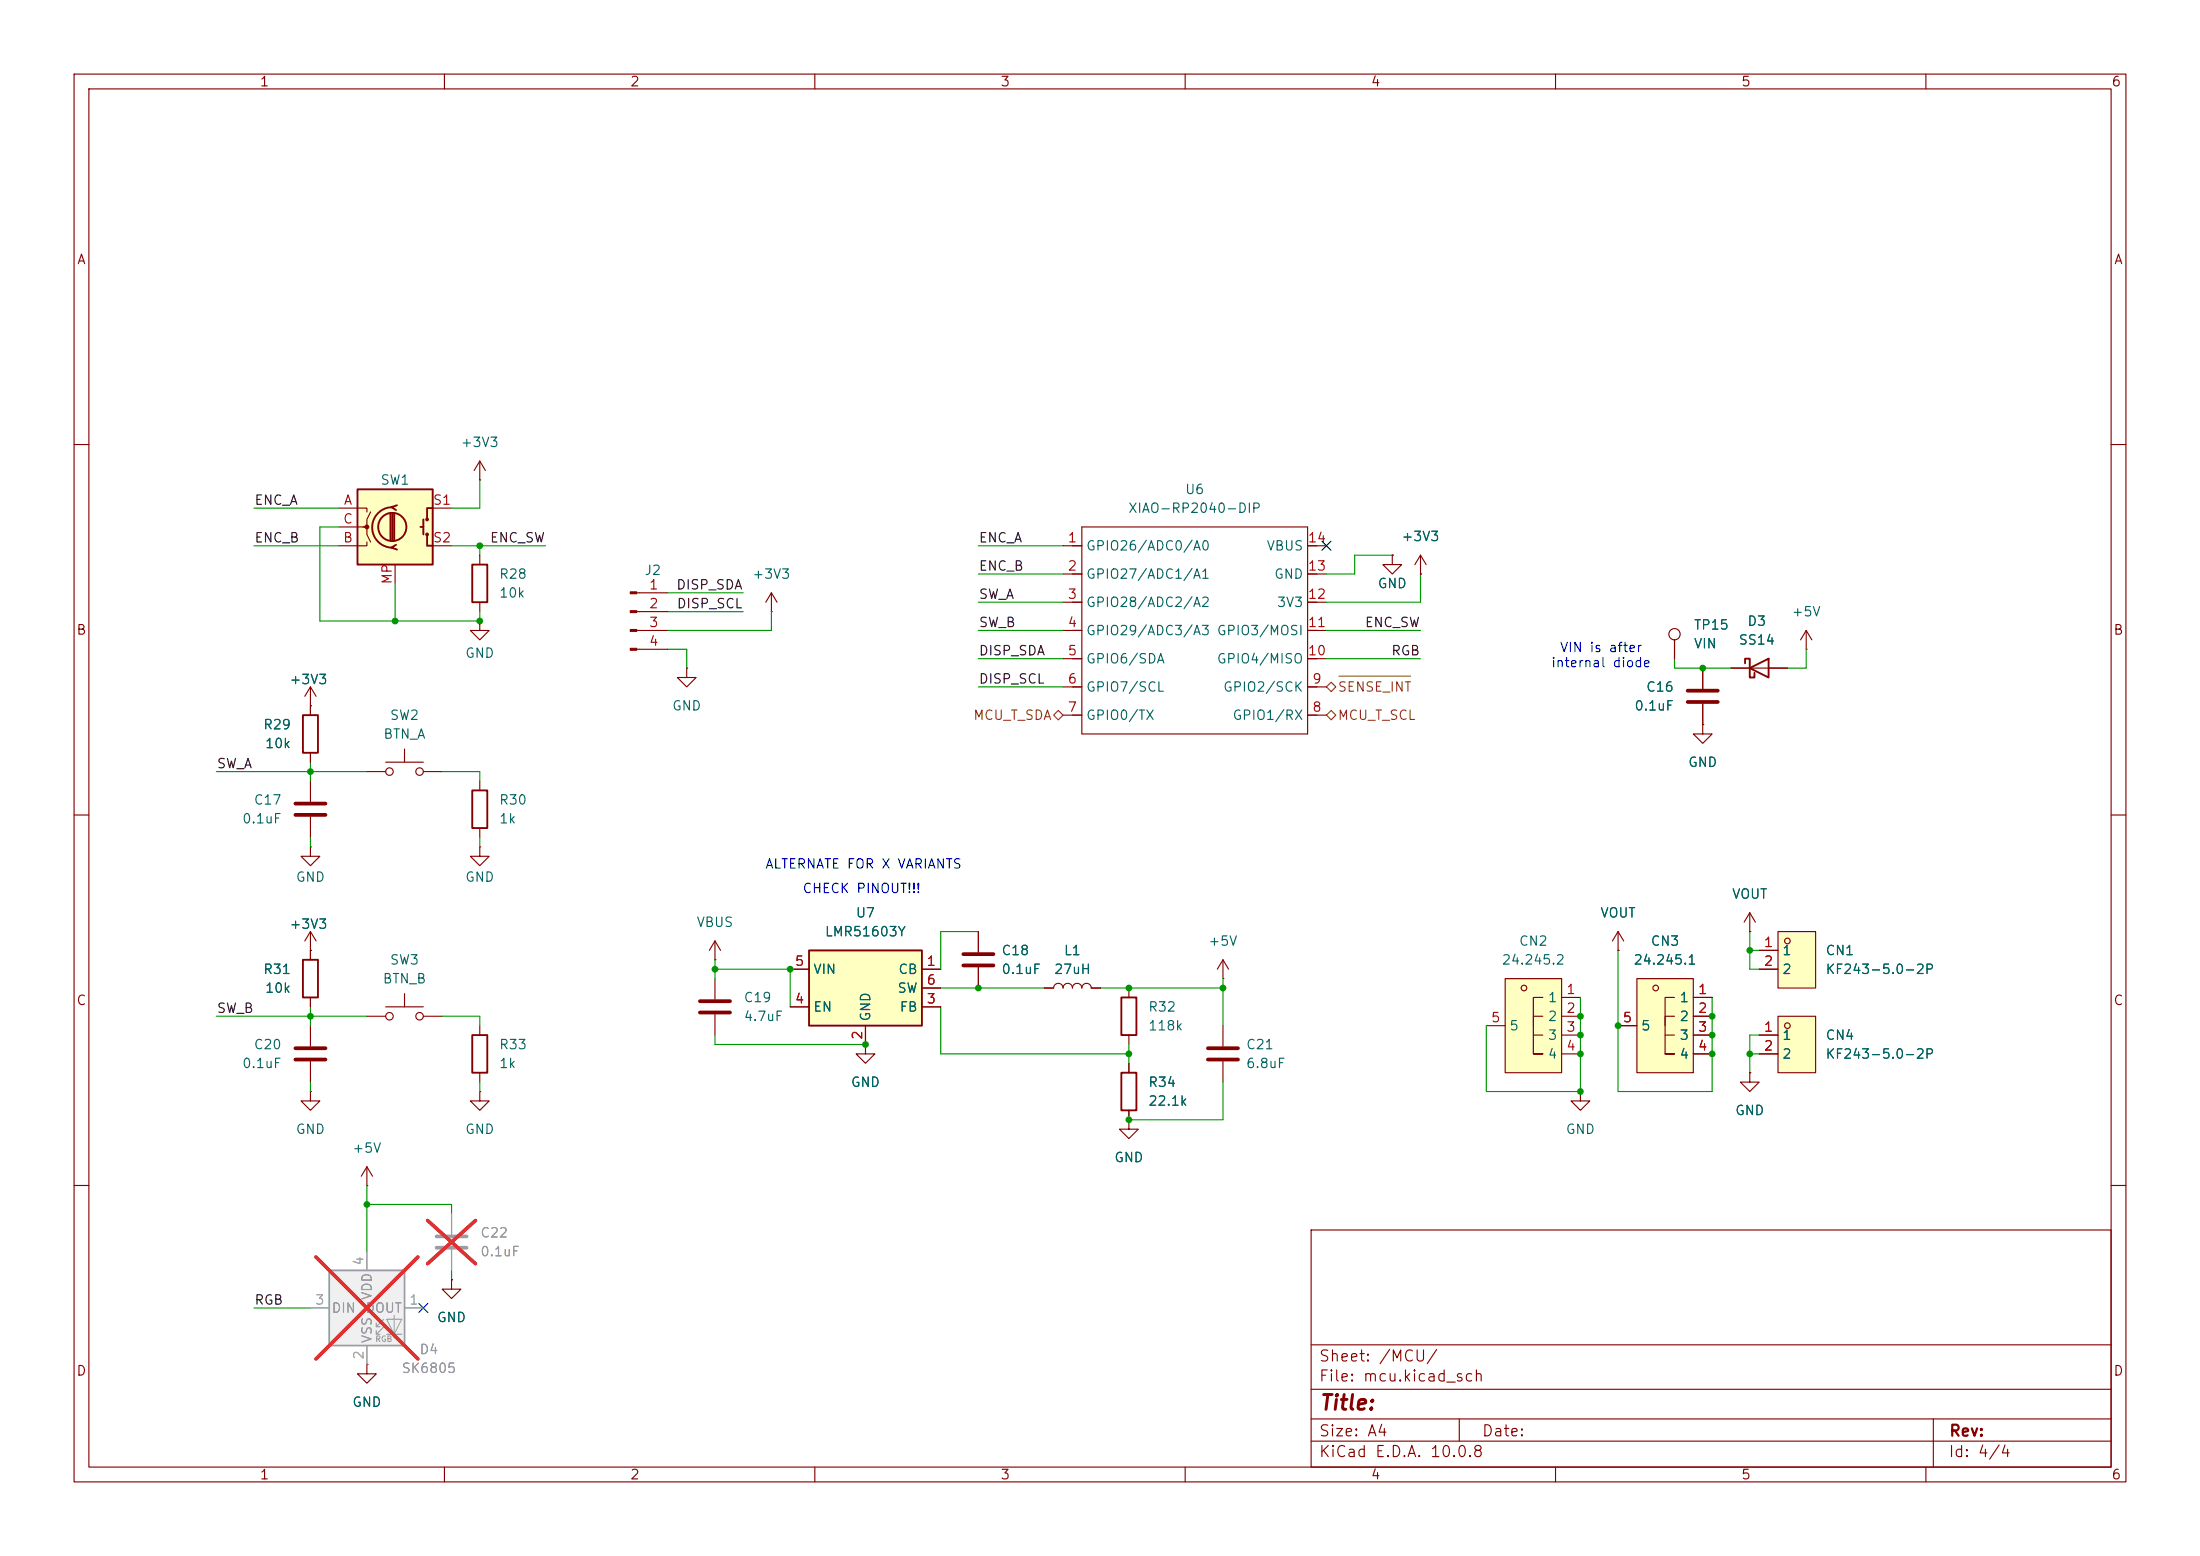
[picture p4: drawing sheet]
<svg xmlns="http://www.w3.org/2000/svg" width="297mm" height="210mm" viewBox="0 0 297 210" stroke-linecap="round" stroke-linejoin="round" font-family="sans-serif">
<g fill="none" stroke="#840000" stroke-width=".15">
<path d="M10 10h277v190h-277zM12 12h273v186h-273zM60 10v2M110 10v2M160 10v2M210 10v2M260 10v2M10 60h2M285 60h2M10 110h2M285 110h2M141 133.4h1.2a.64 .64 0 0 1 .7-.7 .64 .64 0 0 1 .6 .7 .64 .64 0 0 1 .6-.7 .64 .64 0 0 1 .7 .7 .64 .64 0 0 1 .6-.7 .64 .64 0 0 1 .6 .7 .64 .64 0 0 1 .7-.7 .64 .64 0 0 1 .6 .7h1.3"/>
<path d="M64.8 147.3v1.3h1.2l-1.2 1.3-1.3-1.3h1.3M64.8 147.3h.1M10 160h2M177 166h108v32h-108zM285 160h2M60 198v2M110 198v2M160 198v2M177 194.5h108M177 191.5h108M177 187.5h108M177 181.5h108"/>
<path d="M197 191.5v3M210 198v2M260 198v2M261 191.5v6.5"/>
</g>
<path d="M240 137.2h5.1v7.6h-5.1z" fill="#ffffc2"/>
<g fill="none" stroke="#840000" stroke-width=".15">
<path d="M49.5 104.1h2.6M52.1 102.9h5M54.6 101.1v1.8M57.1 104.1h2.6M64.8 114.3v1.3h1.2l-1.2 1.2-1.3-1.2h1.3M64.8 114.3h.1M64.8 105.4v1.3M64.8 111.8v1.2M237.5 139.7h2.5M240 137.2h5.1v7.6h-5.1zM237.5 142.2h2.5"/>
<circle cx="52.6" cy="104.1" r=".51"/>
<circle cx="56.6" cy="104.1" r=".51"/>
<circle cx="241.3" cy="138.4" r=".38"/>
</g>
<path d="M63.8 106.7h2v5.1h-2z" fill="none" stroke="#840000" stroke-width=".25"/>
<path d="M240 125.7h5.1v7.7h-5.1z" fill="#ffffc2"/>
<g fill="none" stroke="#840000" stroke-width=".15">
<path d="M237.5 128.3h2.5M237.5 130.8h2.5M240 125.7h5.1v7.7h-5.1z"/>
<circle cx="241.3" cy="127" r=".38"/>
</g>
<path d="M221 132.1h7.6v12.7h-7.6z" fill="#ffffc2"/>
<g fill="none" stroke="#840000" stroke-width=".15">
<path d="M64.8 74.9v1.3M64.8 83.8v1.3h1.2l-1.2 1.3-1.3-1.3h1.3M64.8 83.8h.1M64.8 81.3v1.3M86 80h4.2M86 82.6h4.2M86 85.1h4.2M86 87.6h4.2M92.7 90.2v1.2h1.3l-1.3 1.3-1.3-1.3h1.3M92.7 90.2h.1M104.1 82.6h.1M104.1 80l-.7 1.3"/>
<path d="M104.1 80l.8 1.3M104.1 80v2.6M229.9 97.8v1.3h1.2l-1.2 1.2-1.3-1.2h1.3M229.9 97.8h.1M229.9 90.2v2.8M229.9 95v2.8M41.9 114.3v1.3h1.3l-1.3 1.2-1.3-1.2h1.3M41.9 114.3h.1M41.9 105.4v2.8M41.9 110.2v2.8M49.5 137.2h2.6M52.1 135.9h5"/>
<path d="M54.6 134.1v1.8M57.1 137.2h2.6M96.5 129.5h.1M96.5 127v2.5M96.5 132.1v2.8M96.5 136.9v2.8M96.5 127l-.7 1.3M96.5 127l.8 1.3M132.1 125.7v2.8M132.1 130.6v2.8M218.4 128.3h.1M218.4 138.4h2.6"/>
<path d="M218.4 125.7l.8 1.3M218.4 125.7l-.7 1.3M218.4 125.7v2.6M221 132.1h7.6v12.7h-7.6zM224.8 139.7h1.3M226.1 134.6h-1.3v7.6h1.3h-1.3M226.1 137.2h-1.3v1.2M228.6 139.7h2.5M228.6 134.6h2.5M228.6 137.2h2.5M236.2 125.7h.1M236.2 123.2l.8 1.3"/>
<path d="M236.2 123.2l-.7 1.3M236.2 123.2v2.5M116.8 141v1.2h1.3l-1.3 1.3-1.2-1.3h1.2M116.8 141h.1M228.6 142.2h2.5M236.2 144.8v1.3h1.3l-1.3 1.2-1.3-1.2h1.3M236.2 144.8h.1"/>
<circle cx="52.6" cy="137.2" r=".51"/>
<circle cx="56.6" cy="137.2" r=".51"/>
<circle cx="223.5" cy="133.4" r=".38"/>
</g>
<path d="M227.8 93.2h4.1M227.8 94.7h4.1M39.9 108.5h4M39.9 110h4M94.5 135.1h4.1M94.5 136.7h4.1M130 128.8h4.1M130 130.3h4.1" fill="none" stroke="#840000" stroke-width=".51"/>
<g fill="#840000" stroke="#840000" stroke-width=".15">
<path d="M85.1 79.9h.9v.2h-.9z"/>
<path d="M85.1 82.4h.9v.3h-.9z"/>
<path d="M85.1 85h.9v.2h-.9z"/>
<path d="M85.1 87.5h.9v.3h-.9z"/>
</g>
<path d="M63.8 76.2h2v5.1h-2z" fill="none" stroke="#840000" stroke-width=".25"/>
<path d="M48.3 66h10.1v10.2h-10.1z" fill="#ffffc2"/>
<g fill="none" stroke="#840000" stroke-width=".25">
<path d="M48.3 66h10.1v10.2h-10.1zM52.7 69.3v3.6M53 68.5a2.73 2.73 0 0 0-2.8 2.7 2.73 2.73 0 0 0 2.8 2.7M53 69.3v3.6M53.2 69.3v3.6M53.5 73.5l-.7 .4 .8 .3M53.6 68.2l-.8 .3 .7 .3M56.8 71.1h.3M57.1 70.1v2M57.7 72.1v1.6h.7M58.4 68.6h-.7v1.5"/>
<circle cx="53" cy="71.1" r="1.9"/>
<circle cx="57.7" cy="72.1" r=".13"/>
<circle cx="57.7" cy="70.1" r=".13"/>
</g>
<path d="M45.7 68.6h3.8v.5M45.7 71.1h3.8v1l.5 1.1M49.5 73.2v.5h-3.8M50 69.1l-.5 1v1h-.5M53.3 76.2v2.5M58.4 68.6h2.6M58.4 73.7h2.6" fill="none" stroke="#840000" stroke-width=".15"/>
<circle cx="49.5" cy="71.1" r=".25" fill="#840000" stroke="#840000" stroke-width=".15"/>
<path d="M109.2 128.3h15.3v10.1h-15.3z" fill="#ffffc2"/>
<path d="M235.6 89.5v-.6h.6v2.5h.7v-.6M236.2 90.2l2.6-1.3v2.5zM109.2 128.3h15.3v10.1h-15.3zM151.4 144.8h2v5.1h-2z" fill="none" stroke="#840000" stroke-width=".25"/>
<g fill="none" stroke="#840000" stroke-width=".15">
<path d="M64.8 64.8h.1M64.8 62.2l-.8 1.3M64.8 62.2l.7 1.3M64.8 62.2v2.6M188 74.9v1.3h1.2l-1.2 1.3-1.3-1.3h1.3M188 74.9h.1M191.8 77.5h.1M191.8 74.9l-.8 1.3M191.8 74.9l.7 1.3M191.8 74.9v2.6M226.1 86.4v2.5M233.7 90.2h7.6"/>
<path d="M243.8 87.6h.1M243.8 85.1l-.7 1.3M243.8 85.1l.8 1.3M243.8 85.1v2.5M106.7 130.8h2.5M106.7 135.9h2.5M116.8 138.4v2.6M124.5 130.8h2.5M124.5 135.9h2.5M124.5 133.4h2.5M41.9 147.3v1.3h1.3l-1.3 1.3-1.3-1.3h1.3M41.9 147.3h.1"/>
<path d="M152.4 151.1v1.3h1.3l-1.3 1.3-1.3-1.3h1.3M152.4 151.1h.1M152.4 143.5v1.3M152.4 149.9v1.2"/>
<circle cx="226.1" cy="85.6" r=".76"/>
</g>
<path d="M203.2 132.1h7.6v12.7h-7.6z" fill="#ffffc2"/>
<g fill="none" stroke="#840000" stroke-width=".15">
<path d="M143.5 73.7h2.5M143.5 77.5h2.5M146 71.1h30.5v28h-30.5zM176.5 73.7h2.6M176.5 77.5h2.6M143.5 81.3h2.5M143.5 85.1h2.5M143.5 88.9h2.5M143.5 92.7h2.5M143.5 96.5h2.5M176.5 81.3h2.6M176.5 85.1h2.6"/>
<path d="M176.5 88.9h2.6M176.5 92.7h2.6M176.5 96.5h2.6M41.9 138.4v2.8M165.1 138.4v2.8M200.7 138.4h2.5M203.2 132.1h7.6v12.7h-7.6zM207 139.7h1.3M208.3 134.6h-1.3v7.6h1.3h-1.3M208.3 137.2h-1.3v1.2M210.8 139.7h2.6M210.8 134.6h2.6"/>
<path d="M210.8 137.2h2.6M41.9 143.3v2.8M165.1 143.3v2.8M210.8 142.2h2.6"/>
<circle cx="205.7" cy="133.4" r=".38"/>
</g>
<path d="M39.9 141.5h4M39.9 143h4M163.1 141.5h4M163.1 143h4" fill="none" stroke="#840000" stroke-width=".51"/>
<path d="M44.4 171.5h10.2v10.1h-10.2z" fill="#f0f0f0"/>
<g fill="none" stroke="#a1a1a1" stroke-width=".15">
<path d="M41.9 176.5h2.5M49.5 168.9v2.6M50.8 179.1h.5M51.8 178.1l-1 1v-.5M51.8 179.1l-1 1v-.5M52.2 178.1h2l-1 2zM53.2 177.5v3.1M54.6 176.5h2.5M61 163.8v2.8M61 168.7v2.8M49.5 181.6v2.6M50.8 180.1h.5"/>
<path d="M52.2 180.1h2"/>
</g>
<path d="M44.4 171.5h10.2v10.1h-10.2z" fill="none" stroke="#a1a1a1" stroke-width=".25"/>
<path d="M42.6 169.6l13.8 13.8M56.4 169.6l-13.8 13.8M57.7 164.7l6.5 5.9M64.2 164.7l-6.5 5.9" fill="none" stroke="#e12e31" stroke-width=".46"/>
<path d="M40.9 96.5h2v5.1h-2zM40.9 129.5h2v5.1h-2zM63.8 139.7h2v5.1h-2zM151.4 134.6h2v5.1h-2z" fill="none" stroke="#840000" stroke-width=".25"/>
<g fill="none" stroke="#840000" stroke-width=".15">
<path d="M188 74.9h.1M191.8 77.5h.1M41.9 95.3h.1M41.9 92.7v3.8M41.9 92.7l-.8 1.3M41.9 92.7l.8 1.3M226.1 86.4v2.5M229.9 97.8h.1M229.9 90.2v2.8M229.9 95v2.8M233.7 90.2h2.5M238.8 90.2h2.5"/>
<path d="M41.9 101.6v1.3M41.9 128.3h.1M41.9 125.7l-.8 1.3M41.9 125.7l.8 1.3M41.9 125.7v3.8M41.9 134.6v1.3M64.8 138.4v1.3M106.7 130.8h2.5M106.7 135.9h2.5M116.8 138.4v2.6M124.5 130.8h2.5M124.5 135.9h2.5"/>
<path d="M124.5 133.4h2.5M132.1 125.7v2.8M132.1 130.6v2.8M141 133.4h1.2M147.3 133.4h1.3M152.4 133.4v1.2M152.4 139.7v1.3M165.1 132.1h.1M165.1 129.5l-.8 1.3M165.1 129.5l.8 1.3M165.1 129.5v2.6M218.4 128.3h.1"/>
<path d="M218.4 138.4h2.6M228.6 134.6h2.5M228.6 137.2h2.5M228.6 139.7h2.5M236.2 125.7h.1M237.5 130.8h2.5M237.5 139.7h2.5M237.5 128.3h2.5M49.5 157.5l-.7 1.3M49.5 157.5l.8 1.3M49.5 157.5v2.5M64.8 144.8v1.3"/>
<path d="M116.8 141h.1M152.4 151.1h.1M152.4 143.5v1.3M152.4 149.9v1.2M213.4 147.3v1.3h1.2l-1.2 1.3-1.3-1.3h1.3M213.4 147.3h.1M228.6 142.2h2.5M236.2 144.8h.1M237.5 142.2h2.5M49.5 160h.1M61 172.7v1.3h1.2l-1.2 1.3-1.3-1.3h1.3M61 172.7h.1"/>
<path d="M49.5 184.2v1.2h1.3l-1.3 1.3-1.2-1.3h1.2M49.5 184.2h.1"/>
</g>
<path d="M58.9 166.9h4.1M58.9 168.4h4.1" fill="none" stroke="#a1a1a1" stroke-width=".51"/>
<path d="M142.2 96.5l.7-.6 .6 .6-.6 .7zM179.1 96.5l.6-.6 .6 .6-.6 .7zM179.1 92.7l.6-.6 .6 .6-.6 .6zM180.8 91.3h9.6" fill="none" stroke="#725600" stroke-width=".15"/>
<g fill="none" stroke="#009600" stroke-width=".15">
<path d="M34.3 73.7h11.4M34.3 68.6h11.4M45.7 71.1h-2.5v12.7h21.6v-1.2M53.3 78.7v5.1M61 73.7h12.7M64.8 64.8v3.8h-3.8M64.8 73.7v1.2M132.1 77.5h11.4M132.1 73.7h11.4M188 74.9h-5.1v2.6h-3.8M191.8 77.5v3.8h-12.7M90.2 87.6h2.5v2.6"/>
<path d="M90.2 82.6h10.1M90.2 80h10.1M104.1 82.6v2.5h-13.9M132.1 81.3h11.4M132.1 88.9h11.4M132.1 85.1h11.4M132.1 92.7h11.4M179.1 88.9h12.7M179.1 85.1h12.7M226.1 88.9v1.3h7.6M243.8 87.6v2.6h-2.5M29.2 104.1h20.3"/>
<path d="M41.9 102.9v2.5M41.9 113v1.3M59.7 104.1h5.1v1.3M64.8 113v1.3M29.2 137.2h20.3M41.9 135.9v2.5M59.7 137.2h5.1v1.2M96.5 130.8h10.2v5.1M96.5 129.5v2.6M96.5 139.7v1.3h20.3M127 133.4h14M127 135.9v6.3h25.4"/>
<path d="M132.1 125.7h-5.1v5.1M148.6 133.4h16.5M165.1 132.1v6.3M213.4 134.6v12.7h-12.7v-8.9M218.4 128.3v19h12.7v-12.7M236.2 125.7v5.1h1.3M236.2 128.3h1.3M237.5 139.7h-1.3v5.1M41.9 146.1v1.2M64.8 146.1v1.2M152.4 141v2.5M165.1 146.1v5h-12.7"/>
<path d="M236.2 142.2h1.3M34.3 176.5h7.6M49.5 162.6h11.5v1.2M49.5 160v8.9M61 171.5v1.2"/>
</g>
<path d="M178.5 73.1l1.2 1.2M179.7 73.1l-1.2 1.2M56.5 175.9l1.3 1.2M57.8 175.9l-1.3 1.2" fill="none" stroke="#000084" stroke-width=".15"/>
<g fill="#009600">
<circle cx="152.4" cy="142.2" r=".46"/>
<circle cx="152.4" cy="151.1" r=".46"/>
<circle cx="218.4" cy="138.4" r=".46"/>
<circle cx="213.4" cy="147.3" r=".46"/>
<circle cx="152.4" cy="133.4" r=".46"/>
<circle cx="165.1" cy="133.4" r=".46"/>
<circle cx="213.4" cy="139.7" r=".46"/>
<circle cx="213.4" cy="142.2" r=".46"/>
<circle cx="41.9" cy="104.1" r=".46"/>
<circle cx="53.3" cy="83.8" r=".46"/>
<circle cx="64.8" cy="83.8" r=".46"/>
<circle cx="64.8" cy="73.7" r=".46"/>
<circle cx="106.7" cy="130.8" r=".46"/>
<circle cx="116.8" cy="141" r=".46"/>
<circle cx="96.5" cy="130.8" r=".46"/>
<circle cx="132.1" cy="133.4" r=".46"/>
<circle cx="236.2" cy="128.3" r=".46"/>
<circle cx="213.4" cy="137.2" r=".46"/>
<circle cx="231.1" cy="137.2" r=".46"/>
<circle cx="236.2" cy="142.2" r=".46"/>
<circle cx="231.1" cy="139.7" r=".46"/>
<circle cx="231.1" cy="142.2" r=".46"/>
<circle cx="49.5" cy="162.6" r=".46"/>
<circle cx="41.9" cy="137.2" r=".46"/>
<circle cx="229.9" cy="90.2" r=".46"/>
</g>
<text font-size="2" fill="#840000" x="178" y="190.8">Title:</text>
<g font-size="1.5" fill="#840000">
<text x="178" y="184.1">Sheet: /MCU/</text>
<text x="178" y="186.8">File: mcu.kicad_sch</text>
<text x="178" y="197">KiCad E.D.A. 10.0.8</text>
<text x="178" y="194.2">Size: A4</text>
<text x="200" y="194.2">Date:</text>
<text x="263" y="197">Id: 4/4</text>
<text x="263" y="194.2">Rev:</text>
</g>
<g font-size="1.3" fill="#840000">
<text x="35" y="12">1</text>
<text x="85" y="12">2</text>
<text x="135" y="12">3</text>
<text x="185" y="12">4</text>
<text x="235" y="12">5</text>
<text x="285" y="12">6</text>
<text x="10.3" y="36">A</text>
<text x="285.3" y="36">A</text>
<text x="10.2" y="86">B</text>
<text x="285.2" y="86">B</text>
<text x="10.2" y="136">C</text>
<text x="285.2" y="136">C</text>
<text x="10.2" y="186">D</text>
<text x="285.2" y="186">D</text>
<text x="35" y="200">1</text>
<text x="85" y="200">2</text>
<text x="135" y="200">3</text>
<text x="185" y="200">4</text>
<text x="235" y="200">5</text>
<text x="285" y="200">6</text>
</g>
<g font-size="1.3" fill="#006464">
<text x="51.3" y="65.7">SW1</text>
<text x="62.1" y="60.7">+3V3</text>
<text x="152.2" y="69.5">XIAO-RP2040-DIP</text>
<text x="159.9" y="67">U6</text>
<text x="86.9" y="77.9">J2</text>
<text x="146.5" y="74.6">GPIO26/ADC0/A0</text>
<text x="170.9" y="74.6">VBUS</text>
<text x="189.1" y="73.4">+3V3</text>
<text x="67.3" y="78.4">R28</text>
<text x="67.3" y="81">10k</text>
<text x="101.5" y="78.4">+3V3</text>
<text x="146.5" y="78.4">GPIO27/ADC1/A1</text>
<text x="146.5" y="82.2">GPIO28/ADC2/A2</text>
<text x="171.9" y="78.4">GND</text>
<text x="172.3" y="82.2">3V3</text>
<text x="185.9" y="79.7">GND</text>
<text x="241.8" y="83.5">+5V</text>
<text x="62.7" y="89.1">GND</text>
<text x="146.5" y="86.1">GPIO29/ADC3/A3 GPIO3/MOSI</text>
<text x="146.5" y="89.9">GPIO6/SDA</text>
<text x="164.2" y="89.9">GPIO4/MISO</text>
<text x="228.6" y="85.3">TP15</text>
<text x="228.6" y="87.8">VIN</text>
<text x="234.6" y="87.3">SS14</text>
<text x="235.8" y="84.8">D3</text>
<text x="39" y="92.7">+3V3</text>
<text x="146.5" y="93.7">GPIO7/SCL</text>
<text x="165" y="93.7">GPIO2/SCK</text>
<text x="222.1" y="93.7">C16</text>
<text x="35.4" y="98.8">R29</text>
<text x="35.7" y="101.3">10k</text>
<text x="51.7" y="100">BTN_A</text>
<text x="52.5" y="97.5">SW2</text>
<text x="90.6" y="96.2">GND</text>
<text x="146.5" y="97.5">GPIO0/TX</text>
<text x="166.3" y="97.5">GPIO1/RX</text>
<text x="220.6" y="96.2">0.1uF</text>
<text x="227.8" y="103.8">GND</text>
<text x="32.6" y="111.5">0.1uF</text>
<text x="34.2" y="108.9">C17</text>
<text x="67.3" y="108.9">R30</text>
<text x="67.3" y="111.5">1k</text>
<text x="39.8" y="119.3">GND</text>
<text x="62.7" y="119.3">GND</text>
<text x="39" y="125.7">+3V3</text>
<text x="93.9" y="125.4">VBUS</text>
<text x="115.4" y="124.2">U7</text>
<text x="216" y="124.2">VOUT</text>
<text x="233.7" y="121.6">VOUT</text>
<text x="35.4" y="131.8">R31</text>
<text x="52.5" y="130.5">SW3</text>
<text x="109.7" y="131.8">VIN</text>
<text x="111.3" y="126.7">LMR51603Y</text>
<text x="121.2" y="131.8">CB</text>
<text x="135.1" y="129.2">C18</text>
<text x="135.1" y="131.8">0.1uF</text>
<text x="142.2" y="131.8">27uH</text>
<text x="143.5" y="129.2">L1</text>
<text x="163" y="128">+5V</text>
<text x="202.6" y="130.5">24.245.2</text>
<text x="205" y="128">CN2</text>
<text x="220.4" y="130.5">24.245.1</text>
<text x="222.8" y="128">CN3</text>
<text x="240.5" y="129.2">1</text>
<text x="240.5" y="131.8">2</text>
<text x="246.4" y="129.2">CN1</text>
<text x="246.4" y="131.8">KF243-5.0-2P</text>
<text x="35.7" y="134.3">10k</text>
<text x="51.6" y="133">BTN_B</text>
<text x="100.3" y="135.6">C19</text>
<text x="109.7" y="136.9">EN</text>
<text x="117.8" y="137.9" transform="rotate(-90 117.8 137.9)">GND</text>
<text x="121.1" y="134.3">SW</text>
<text x="121.4" y="136.9">FB</text>
<text x="154.9" y="136.9">R32</text>
<text x="208.9" y="135.6">1</text>
<text x="226.7" y="135.6">1</text>
<text x="34.2" y="141.9">C20</text>
<text x="67.3" y="141.9">R33</text>
<text x="100.3" y="138.1">4.7uF</text>
<text x="154.9" y="139.4">118k</text>
<text x="168.1" y="141.9">C21</text>
<text x="203.7" y="139.4">5</text>
<text x="208.9" y="138.1">2</text>
<text x="208.9" y="140.7">3</text>
<text x="208.9" y="143.2">4</text>
<text x="221.5" y="139.4">5</text>
<text x="226.7" y="138.1">2</text>
<text x="226.7" y="140.7">3</text>
<text x="226.7" y="143.2">4</text>
<text x="240.5" y="140.7">1</text>
<text x="240.5" y="143.2">2</text>
<text x="246.4" y="140.7">CN4</text>
<text x="246.4" y="143.2">KF243-5.0-2P</text>
<text x="32.6" y="144.5">0.1uF</text>
<text x="67.3" y="144.5">1k</text>
<text x="114.8" y="147">GND</text>
<text x="154.9" y="147">R34</text>
<text x="154.9" y="149.6">22.1k</text>
<text x="168.1" y="144.5">6.8uF</text>
<text x="39.8" y="153.4">GND</text>
<text x="47.5" y="155.9">+5V</text>
<text x="62.7" y="153.4">GND</text>
<text x="211.3" y="153.4">GND</text>
<text x="234.2" y="150.8">GND</text>
<text x="150.3" y="157.2">GND</text>
<text x="58.9" y="178.8">GND</text>
<text x="47.5" y="190.2">GND</text>
</g>
<g font-size="1.3" fill="#0f0f0f">
<text x="34.3" y="68.5">ENC_A</text>
<text x="34.3" y="73.5">ENC_B</text>
<text x="66.1" y="73.5">ENC_SW</text>
<text x="132.1" y="73.5">ENC_A</text>
<text x="132.1" y="77.3">ENC_B</text>
<text x="91.2" y="79.9">DISP_SDA</text>
<text x="91.3" y="82.4">DISP_SCL</text>
<text x="132.1" y="81.2">SW_A</text>
<text x="132.1" y="88.8">DISP_SDA</text>
<text x="132.1" y="85">SW_B</text>
<text x="184.2" y="85">ENC_SW</text>
<text x="187.7" y="88.8">RGB</text>
<text x="132.1" y="92.6">DISP_SCL</text>
<text x="29.2" y="104">SW_A</text>
<text x="29.2" y="137">SW_B</text>
<text x="34.3" y="176.4">RGB</text>
</g>
<g font-size="1.3" fill="#a90000">
<text x="46.2" y="71">C</text>
<text x="46.3" y="68.4">A</text>
<text x="58.4" y="68.4">S1</text>
<text x="46.2" y="73.5">B</text>
<text x="58.4" y="73.5">S2</text>
<text x="144" y="73.5">1</text>
<text x="144" y="77.3">2</text>
<text x="176.5" y="77.3">13</text>
<text x="176.5" y="73.5">14</text>
<text x="53.2" y="79" transform="rotate(-90 53.2 79)">MP</text>
<text x="87.5" y="79.9">1</text>
<text x="87.5" y="82.4">2</text>
<text x="144" y="81.1">3</text>
<text x="176.5" y="81.1">12</text>
<text x="87.5" y="85">3</text>
<text x="87.5" y="87.5">4</text>
<text x="144" y="85">4</text>
<text x="144" y="88.8">5</text>
<text x="176.5" y="88.8">10</text>
<text x="176.5" y="85">11</text>
<text x="144" y="92.6">6</text>
<text x="177.1" y="92.6">9</text>
<text x="144" y="96.4">7</text>
<text x="177.1" y="96.4">8</text>
<text x="107.2" y="130.7">5</text>
<text x="125" y="130.7">1</text>
<text x="238" y="128.1">1</text>
<text x="238" y="130.7">2</text>
<text x="107.2" y="135.8">4</text>
<text x="125" y="135.8">3</text>
<text x="125" y="133.2">6</text>
<text x="211.4" y="134.5">1</text>
<text x="211.4" y="137">2</text>
<text x="229.1" y="134.5">1</text>
<text x="229.1" y="137">2</text>
<text x="116.7" y="140.4" transform="rotate(-90 116.7 140.4)">2</text>
<text x="201.2" y="138.3">5</text>
<text x="211.4" y="139.6">3</text>
<text x="211.4" y="142.1">4</text>
<text x="219" y="138.3">5</text>
<text x="229.1" y="139.6">3</text>
<text x="229.1" y="142.1">4</text>
<text x="238" y="139.6">1</text>
<text x="238" y="142.1">2</text>
</g>
<g font-size="1.3" fill="#0000c2">
<text x="210.5" y="88.3">VIN is after</text>
<text x="209.3" y="90.4">internal diode</text>
<text x="103.2" y="117.6">ALTERNATE FOR X VARIANTS</text>
<text x="108.3" y="120.9">CHECK PINOUT!!!</text>
</g>
<g font-size="1.3" fill="#725600">
<text x="180.5" y="93.7">SENSE_INT</text>
<text x="131.3" y="97.5">MCU_T_SDA</text>
<text x="180.5" y="97.5">MCU_T_SCL</text>
</g>
<g font-size="1.3" fill="#989898">
<text x="64.8" y="167.3">C22</text>
<text x="64.8" y="169.9">0.1uF</text>
<text x="44.7" y="177.5">DIN</text>
<text x="49.2" y="177.5">DOUT</text>
<text x="50.5" y="175.6" transform="rotate(-90 50.5 175.6)">VDD</text>
<text x="50.5" y="181.4" transform="rotate(-90 50.5 181.4)">VSS</text>
<text x="54.1" y="185.6">SK6805</text>
<text x="56.5" y="183.1">D4</text>
</g>
<g font-size="1.3" fill="#aaa">
<text x="49.4" y="170.9" transform="rotate(-90 49.4 170.9)">4</text>
<text x="42.4" y="176.4">3</text>
<text x="55.1" y="176.4">1</text>
<text x="49.4" y="183.6" transform="rotate(-90 49.4 183.6)">2</text>
</g>
<text font-size=".8" fill="#a1a1a1" x="50.6" y="181.3">RGB</text>
</svg>
